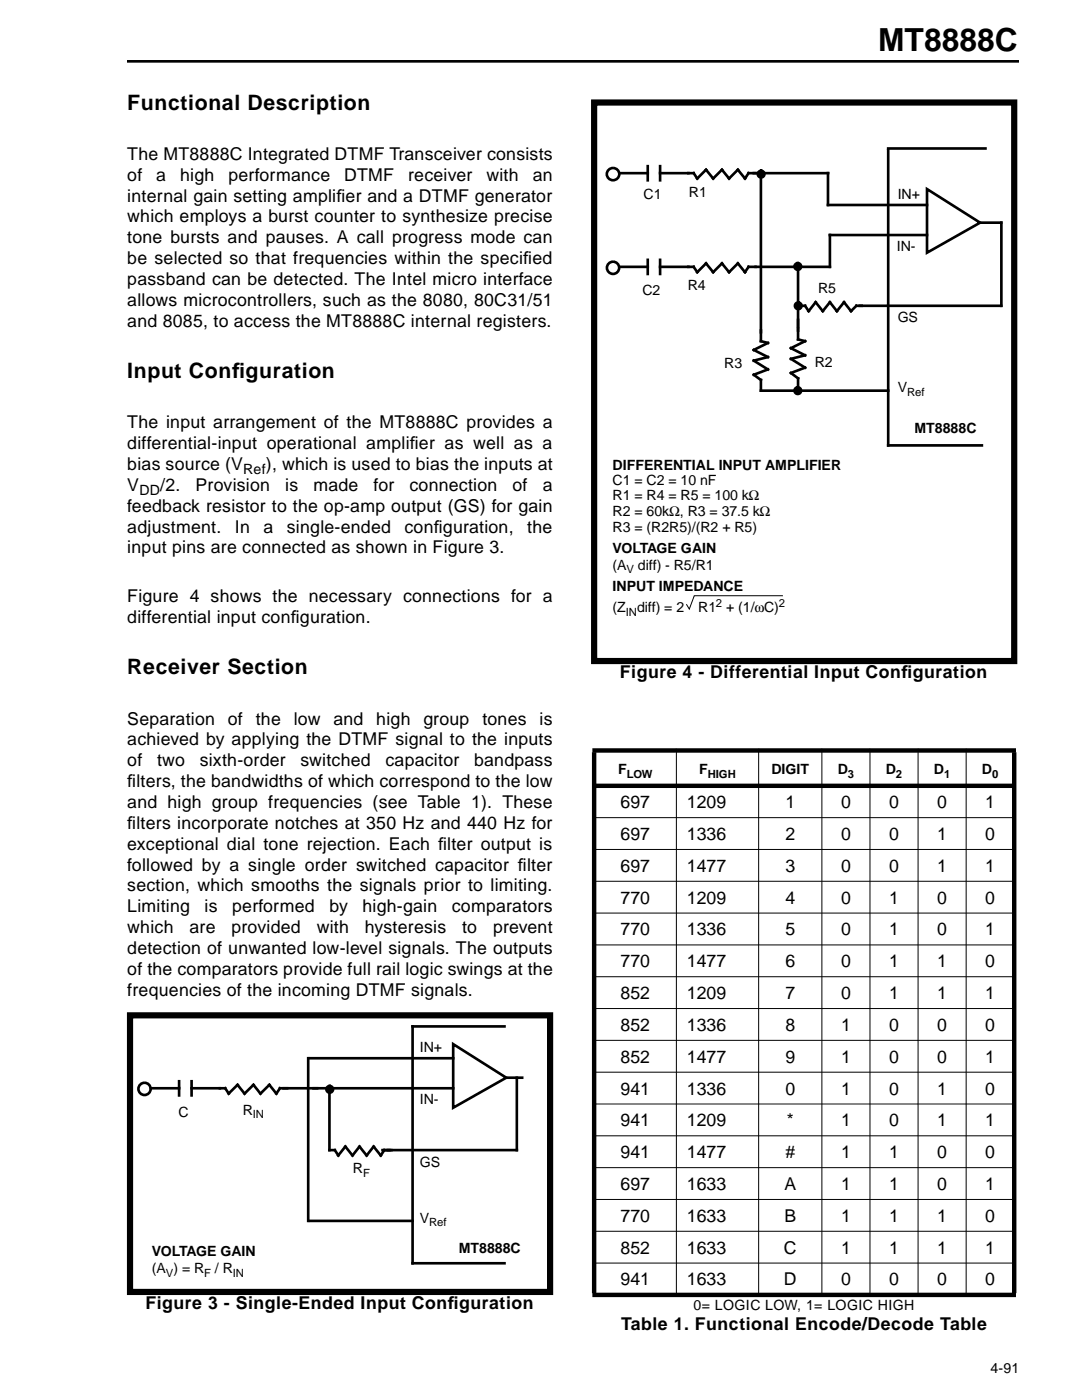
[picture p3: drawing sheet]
<svg xmlns="http://www.w3.org/2000/svg" width="216mm" height="279mm" viewBox="0 0 216 279" stroke-linecap="round" stroke-linejoin="round" font-family="sans-serif">
<path d="M25.4 12.2h177.9" fill="none" stroke="#000" stroke-width=".53"/>
<path d="M190.5 272h13v3.1h-13z" fill-rule="evenodd" fill="#fff"/>
<path d="M90.4 208.4l10.6 6.7-10.6 6z" fill="none" stroke="#000" stroke-width=".53"/>
<path d="M101 215.1h3.2z" fill="#fff"/>
<path d="M101 215.1h3.2z" fill="#aaa" stroke="#000" stroke-width=".53"/>
<path d="M82.3 204.8v47.3z" fill="#fff"/>
<path d="M82.3 204.8v47.3z" fill="#aaa" stroke="#000" stroke-width=".53"/>
<path d="M103.1 215.1v14.4z" fill="#fff"/>
<path d="M103.1 215.1v14.4z" fill="#aaa" stroke="#000" stroke-width=".53"/>
<path d="M76.3 229.5h1.8z" fill="#fff"/>
<path d="M76.3 229.5h1.8z" fill="#aaa" stroke="#000" stroke-width=".53"/>
<path d="M48.8 218.3l1.8-1.8z" fill="#fff"/>
<path d="M48.8 218.3l1.8-1.8z" fill="#aaa" stroke="#000" stroke-width=".53"/>
<path d="M50.6 216.5l1.4 1.8z" fill="#fff"/>
<path d="M50.6 216.5l1.4 1.8z" fill="#aaa" stroke="#000" stroke-width=".53"/>
<path d="M52 218.3l1.7-1.8z" fill="#fff"/>
<path d="M52 218.3l1.7-1.8z" fill="#aaa" stroke="#000" stroke-width=".53"/>
<path d="M53.7 216.5l1.4 1.8z" fill="#fff"/>
<path d="M53.7 216.5l1.4 1.8z" fill="#aaa" stroke="#000" stroke-width=".53"/>
<path d="M45.6 218.3l1.8-1.8z" fill="#fff"/>
<path d="M45.6 218.3l1.8-1.8z" fill="#aaa" stroke="#000" stroke-width=".53"/>
<path d="M47.4 216.5l1.4 1.8z" fill="#fff"/>
<path d="M47.4 216.5l1.4 1.8z" fill="#aaa" stroke="#000" stroke-width=".53"/>
<path d="M44.9 217.2l.7 1.1z" fill="#fff"/>
<path d="M44.9 217.2l.7 1.1z" fill="#aaa" stroke="#000" stroke-width=".53"/>
<path d="M55.9 217.2l-.8 1.1z" fill="#fff"/>
<path d="M55.9 217.2l-.8 1.1z" fill="#aaa" stroke="#000" stroke-width=".53"/>
<path d="M55.9 217.2h1.4z" fill="#fff"/>
<path d="M55.9 217.2h1.4z" fill="#aaa" stroke="#000" stroke-width=".53"/>
<path d="M43.9 217.2h1z" fill="#fff"/>
<path d="M43.9 217.2h1z" fill="#aaa" stroke="#000" stroke-width=".53"/>
<path d="M30.1 217.2h5.6z" fill="#fff"/>
<path d="M30.1 217.2h5.6z" fill="#aaa" stroke="#000" stroke-width=".53"/>
<path d="M38.2 217.2h5.7z" fill="#fff"/>
<path d="M38.2 217.2h5.7z" fill="#aaa" stroke="#000" stroke-width=".53"/>
<path d="M35.7 215.8v2.8z" fill="#fff"/>
<path d="M35.7 215.8v2.8z" fill="#aaa" stroke="#000" stroke-width=".53"/>
<path d="M38.2 215.8v2.8z" fill="#fff"/>
<path d="M38.2 215.8v2.8z" fill="#aaa" stroke="#000" stroke-width=".53"/>
<circle cx="28.8" cy="217.3" r="1.22" fill="none" stroke="#000" stroke-width=".53"/>
<path d="M62.6 217.2h27.8z" fill="#fff"/>
<path d="M62.6 217.2h27.8z" fill="#aaa" stroke="#000" stroke-width=".53"/>
<g fill="#000" stroke="#000" stroke-width=".53">
<path d="M56.6 217.2h6.7zM61.9 211.2h28.5zM82.3 204.8h18.4zM65.7 217.2v12.3zM65.7 229.5h1.1zM66.8 229.5l.7 1.1zM68.9 228.8l-1.4 1.8zM68.9 228.8l1.4 1.8zM71.7 228.8l-1.4 1.8zM71.7 228.8l1.5 1.8zM74.6 228.8l-1.4 1.8zM74.6 228.8l1.4 1.8z"/>
<path d="M76.7 229.5l-.7 1.1zM76.7 229.5h1zM77.4 229.5h25.7zM61.5 211.2v32.5zM61.9 243.7h20.4zM82.3 252.1h18.4z"/>
</g>
<path d="M65.3 216.9l.5-.2v.7v-.7a.71 .71 0 0 1 .7 .8 .71 .71 0 0 1-1.1 .5 .71 .71 0 0 1-.1-1.1z" fill="#000"/>
<g fill="none" stroke="#000" stroke-width=".53">
<path d="M185 37.7l10.6 6.7-10.6 6z"/>
<circle cx="65.8" cy="217.4" r=".66"/>
</g>
<path d="M25.9 202.6h83.9v55.2h-83.9z" fill="none" stroke="#000" stroke-width="1.2" stroke-linecap="butt"/>
<path d="M118.2 149.8h84.5zM118.2 156.8h84.5zM118.6 150.1v108zM202.4 150.1v108zM118.2 258.4h84.5z" fill="#000" stroke="#000" stroke-width=".88" stroke-linecap="butt"/>
<g fill="#000" stroke="#000" stroke-width=".2">
<path d="M118.2 163.2h84.5zM118.2 169.5h84.5zM118.2 175.9h84.5zM118.2 182.2h84.5zM118.2 188.6h84.5zM118.2 194.9h84.5zM118.2 201.3h84.5zM118.2 207.6h84.5zM118.2 214h84.5zM118.2 220.3h84.5zM118.2 226.7h84.5zM118.2 233h84.5z"/>
<path d="M118.2 239.4h84.5zM135 149.4v109.4zM151.4 149.4v109.4zM164 149.4v109.4zM173.6 149.4v109.4zM183.2 149.4v109.4zM192.8 149.4v109.4zM118.2 245.7h84.5zM118.2 252.1h84.5z"/>
</g>
<path d="M195.6 44.4h4.2z" fill="#fff"/>
<path d="M195.6 44.4h4.2z" fill="#aaa" stroke="#000" stroke-width=".53"/>
<path d="M171.6 61h28.2z" fill="#fff"/>
<path d="M171.6 61h28.2z" fill="#aaa" stroke="#000" stroke-width=".53"/>
<path d="M165.6 46.9h19.4z" fill="#fff"/>
<path d="M165.6 46.9h19.4z" fill="#aaa" stroke="#000" stroke-width=".53"/>
<path d="M177.2 29.6h19.4z" fill="#fff"/>
<path d="M177.2 29.6h19.4z" fill="#aaa" stroke="#000" stroke-width=".53"/>
<path d="M151.8 66v2.1z" fill="#fff"/>
<path d="M151.8 66v2.1z" fill="#aaa" stroke="#000" stroke-width=".53"/>
<path d="M151.8 68.1l1.4 .3z" fill="#fff"/>
<path d="M151.8 68.1l1.4 .3z" fill="#aaa" stroke="#000" stroke-width=".53"/>
<path d="M150.4 69.8l2.8-1.4z" fill="#fff"/>
<path d="M150.4 69.8l2.8-1.4z" fill="#aaa" stroke="#000" stroke-width=".53"/>
<path d="M150.4 69.8l2.8 1.5z" fill="#fff"/>
<path d="M150.4 69.8l2.8 1.5z" fill="#aaa" stroke="#000" stroke-width=".53"/>
<path d="M150.4 72l2.8-.7z" fill="#fff"/>
<path d="M150.4 72l2.8-.7z" fill="#aaa" stroke="#000" stroke-width=".53"/>
<path d="M150.4 72l2.8 1.7z" fill="#fff"/>
<path d="M150.4 72l2.8 1.7z" fill="#aaa" stroke="#000" stroke-width=".53"/>
<path d="M150.4 74.8l2.8-1.1z" fill="#fff"/>
<path d="M150.4 74.8l2.8-1.1z" fill="#aaa" stroke="#000" stroke-width=".53"/>
<path d="M150.4 74.8l1.4 1z" fill="#fff"/>
<path d="M150.4 74.8l1.4 1z" fill="#aaa" stroke="#000" stroke-width=".53"/>
<path d="M151.8 75.8v2.2z" fill="#fff"/>
<path d="M151.8 75.8v2.2z" fill="#aaa" stroke="#000" stroke-width=".53"/>
<path d="M199.8 44.4v16.6z" fill="#fff"/>
<path d="M199.8 44.4v16.6z" fill="#aaa" stroke="#000" stroke-width=".53"/>
<path d="M165.2 34.6v6.3z" fill="#fff"/>
<path d="M165.2 34.6v6.3z" fill="#aaa" stroke="#000" stroke-width=".53"/>
<path d="M165.6 46.9v6.4z" fill="#fff"/>
<path d="M165.6 46.9v6.4z" fill="#aaa" stroke="#000" stroke-width=".53"/>
<path d="M150.8 53.3h14.8z" fill="#fff"/>
<path d="M150.8 53.3h14.8z" fill="#aaa" stroke="#000" stroke-width=".53"/>
<path d="M142.3 54.3l1.8-1.7z" fill="#fff"/>
<path d="M142.3 54.3l1.8-1.7z" fill="#aaa" stroke="#000" stroke-width=".53"/>
<path d="M144.1 52.6l1.4 1.7z" fill="#fff"/>
<path d="M144.1 52.6l1.4 1.7z" fill="#aaa" stroke="#000" stroke-width=".53"/>
<path d="M145.5 54.3l1.7-1.7z" fill="#fff"/>
<path d="M145.5 54.3l1.7-1.7z" fill="#aaa" stroke="#000" stroke-width=".53"/>
<path d="M147.2 52.6l1.5 1.7z" fill="#fff"/>
<path d="M147.2 52.6l1.5 1.7z" fill="#aaa" stroke="#000" stroke-width=".53"/>
<path d="M139.1 54.3l1.8-1.7z" fill="#fff"/>
<path d="M139.1 54.3l1.8-1.7z" fill="#aaa" stroke="#000" stroke-width=".53"/>
<path d="M140.9 52.6l1.4 1.7z" fill="#fff"/>
<path d="M140.9 52.6l1.4 1.7z" fill="#aaa" stroke="#000" stroke-width=".53"/>
<path d="M138.4 53.3l.7 1z" fill="#fff"/>
<path d="M138.4 53.3l.7 1z" fill="#aaa" stroke="#000" stroke-width=".53"/>
<path d="M149.4 53.3l-.7 1z" fill="#fff"/>
<path d="M149.4 53.3l-.7 1z" fill="#aaa" stroke="#000" stroke-width=".53"/>
<path d="M149.4 53.3h1.4z" fill="#fff"/>
<path d="M149.4 53.3h1.4z" fill="#aaa" stroke="#000" stroke-width=".53"/>
<path d="M137.4 53.3h1z" fill="#fff"/>
<path d="M137.4 53.3h1z" fill="#aaa" stroke="#000" stroke-width=".53"/>
<path d="M123.6 53.3h5.6z" fill="#fff"/>
<path d="M123.6 53.3h5.6z" fill="#aaa" stroke="#000" stroke-width=".53"/>
<path d="M131.7 53.3h5.7z" fill="#fff"/>
<path d="M131.7 53.3h5.7z" fill="#aaa" stroke="#000" stroke-width=".53"/>
<path d="M129.2 51.9v2.8z" fill="#fff"/>
<path d="M129.2 51.9v2.8z" fill="#aaa" stroke="#000" stroke-width=".53"/>
<path d="M131.7 51.9v2.8z" fill="#fff"/>
<path d="M131.7 51.9v2.8z" fill="#aaa" stroke="#000" stroke-width=".53"/>
<circle cx="122.3" cy="53.4" r="1.22" fill="none" stroke="#000" stroke-width=".53"/>
<path d="M142.3 35.6l1.8-1.7z" fill="#fff"/>
<path d="M142.3 35.6l1.8-1.7z" fill="#aaa" stroke="#000" stroke-width=".53"/>
<path d="M144.1 33.9l1.4 1.7z" fill="#fff"/>
<path d="M144.1 33.9l1.4 1.7z" fill="#aaa" stroke="#000" stroke-width=".53"/>
<path d="M145.5 35.6l1.7-1.7z" fill="#fff"/>
<path d="M145.5 35.6l1.7-1.7z" fill="#aaa" stroke="#000" stroke-width=".53"/>
<path d="M147.2 33.9l1.5 1.7z" fill="#fff"/>
<path d="M147.2 33.9l1.5 1.7z" fill="#aaa" stroke="#000" stroke-width=".53"/>
<path d="M139.1 35.6l1.8-1.7z" fill="#fff"/>
<path d="M139.1 35.6l1.8-1.7z" fill="#aaa" stroke="#000" stroke-width=".53"/>
<path d="M140.9 33.9l1.4 1.7z" fill="#fff"/>
<path d="M140.9 33.9l1.4 1.7z" fill="#aaa" stroke="#000" stroke-width=".53"/>
<path d="M138.4 34.6l.7 1z" fill="#fff"/>
<path d="M138.4 34.6l.7 1z" fill="#aaa" stroke="#000" stroke-width=".53"/>
<path d="M149.4 34.6l-.7 1z" fill="#fff"/>
<path d="M149.4 34.6l-.7 1z" fill="#aaa" stroke="#000" stroke-width=".53"/>
<path d="M149.4 34.6h1.4z" fill="#fff"/>
<path d="M149.4 34.6h1.4z" fill="#aaa" stroke="#000" stroke-width=".53"/>
<path d="M137.4 34.6h1z" fill="#fff"/>
<path d="M137.4 34.6h1z" fill="#aaa" stroke="#000" stroke-width=".53"/>
<path d="M123.6 34.6h5.6z" fill="#fff"/>
<path d="M123.6 34.6h5.6z" fill="#aaa" stroke="#000" stroke-width=".53"/>
<path d="M131.7 34.6h5.7z" fill="#fff"/>
<path d="M131.7 34.6h5.7z" fill="#aaa" stroke="#000" stroke-width=".53"/>
<path d="M129.2 33.2v2.8z" fill="#fff"/>
<path d="M129.2 33.2v2.8z" fill="#aaa" stroke="#000" stroke-width=".53"/>
<path d="M131.7 33.2v2.8z" fill="#fff"/>
<path d="M131.7 33.2v2.8z" fill="#aaa" stroke="#000" stroke-width=".53"/>
<circle cx="122.3" cy="34.8" r="1.23" fill="none" stroke="#000" stroke-width=".53"/>
<path d="M150.4 34.6h14.8z" fill="#fff"/>
<path d="M150.4 34.6h14.8z" fill="#aaa" stroke="#000" stroke-width=".53"/>
<path d="M151.8 34.9v31.4z" fill="#fff"/>
<path d="M151.8 34.9v31.4z" fill="#aaa" stroke="#000" stroke-width=".53"/>
<path d="M159.2 53.3v11.9z" fill="#fff"/>
<path d="M159.2 53.3v11.9z" fill="#aaa" stroke="#000" stroke-width=".53"/>
<path d="M165.6 60.3l-1.4 1.8z" fill="#fff"/>
<path d="M165.6 60.3l-1.4 1.8z" fill="#aaa" stroke="#000" stroke-width=".53"/>
<path d="M165.6 60.3l1.4 1.8z" fill="#fff"/>
<path d="M165.6 60.3l1.4 1.8z" fill="#aaa" stroke="#000" stroke-width=".53"/>
<path d="M168.4 60.3l-1.4 1.8z" fill="#fff"/>
<path d="M168.4 60.3l-1.4 1.8z" fill="#aaa" stroke="#000" stroke-width=".53"/>
<path d="M168.4 60.3l1.4 1.8z" fill="#fff"/>
<path d="M168.4 60.3l1.4 1.8z" fill="#aaa" stroke="#000" stroke-width=".53"/>
<path d="M162.8 60.3l-1.4 1.8z" fill="#fff"/>
<path d="M162.8 60.3l-1.4 1.8z" fill="#aaa" stroke="#000" stroke-width=".53"/>
<path d="M162.8 60.3l1.4 1.8z" fill="#fff"/>
<path d="M162.8 60.3l1.4 1.8z" fill="#aaa" stroke="#000" stroke-width=".53"/>
<path d="M160.6 61l.8 1.1z" fill="#fff"/>
<path d="M160.6 61l.8 1.1z" fill="#aaa" stroke="#000" stroke-width=".53"/>
<path d="M170.9 61l-1.1 1.1z" fill="#fff"/>
<path d="M170.9 61l-1.1 1.1z" fill="#aaa" stroke="#000" stroke-width=".53"/>
<path d="M170.9 61h1z" fill="#fff"/>
<path d="M170.9 61h1z" fill="#aaa" stroke="#000" stroke-width=".53"/>
<path d="M159.6 61h1z" fill="#fff"/>
<path d="M159.6 61h1z" fill="#aaa" stroke="#000" stroke-width=".53"/>
<path d="M177.2 88.9h18.7z" fill="#fff"/>
<path d="M177.2 88.9h18.7z" fill="#aaa" stroke="#000" stroke-width=".53"/>
<path d="M151.8 78h25.4z" fill="#fff"/>
<path d="M151.8 78h25.4z" fill="#aaa" stroke="#000" stroke-width=".53"/>
<path d="M159.2 65.6v2.1z" fill="#fff"/>
<path d="M159.2 65.6v2.1z" fill="#aaa" stroke="#000" stroke-width=".53"/>
<path d="M159.2 67.7l1.4 .4z" fill="#fff"/>
<path d="M159.2 67.7l1.4 .4z" fill="#aaa" stroke="#000" stroke-width=".53"/>
<path d="M157.8 69.5l2.8-1.4z" fill="#fff"/>
<path d="M157.8 69.5l2.8-1.4z" fill="#aaa" stroke="#000" stroke-width=".53"/>
<path d="M157.8 69.5l2.8 1.4z" fill="#fff"/>
<path d="M157.8 69.5l2.8 1.4z" fill="#aaa" stroke="#000" stroke-width=".53"/>
<path d="M157.8 71.6l2.8-.7z" fill="#fff"/>
<path d="M157.8 71.6l2.8-.7z" fill="#aaa" stroke="#000" stroke-width=".53"/>
<path d="M157.8 71.6l2.8 1.8z" fill="#fff"/>
<path d="M157.8 71.6l2.8 1.8z" fill="#aaa" stroke="#000" stroke-width=".53"/>
<path d="M157.8 74.4l2.8-1z" fill="#fff"/>
<path d="M157.8 74.4l2.8-1z" fill="#aaa" stroke="#000" stroke-width=".53"/>
<path d="M157.8 74.4l1.4 1.1z" fill="#fff"/>
<path d="M157.8 74.4l1.4 1.1z" fill="#aaa" stroke="#000" stroke-width=".53"/>
<path d="M159.2 75.5v2.1z" fill="#fff"/>
<path d="M159.2 75.5v2.1z" fill="#aaa" stroke="#000" stroke-width=".53"/>
<path d="M159.2 63.8v2.2z" fill="#fff"/>
<path d="M159.2 63.8v2.2z" fill="#aaa" stroke="#000" stroke-width=".53"/>
<path d="M165.2 40.9h19.8zM177.2 30v58.9z" fill="#000" stroke="#000" stroke-width=".53"/>
<path d="M156.1 118.9h-17.6l-1 2.7-.5-.9" fill="none" stroke="#000" stroke-width=".2"/>
<path d="M151.3 34.3l.5-.2v.7v-.7a.71 .71 0 0 1 .7 .9 .71 .71 0 0 1-1 .4 .71 .71 0 0 1-.2-1.1zM158.7 52.7l.5-.2v.7v-.7a.71 .71 0 0 1 .7 .9 .71 .71 0 0 1-1.1 .4 .71 .71 0 0 1-.1-1.1zM158.7 77.5l.5-.2v.7v-.7a.71 .71 0 0 1 .7 .9 .71 .71 0 0 1-1 .4 .71 .71 0 0 1-.2-1.1zM158.8 60.5l.5-.2v.7v-.7a.71 .71 0 0 1 .7 .9 .71 .71 0 0 1-1.1 .4 .71 .71 0 0 1-.1-1.1z" fill="#000"/>
<g fill="none" stroke="#000" stroke-width=".53">
<circle cx="151.9" cy="34.7" r=".66"/>
<circle cx="159.2" cy="53.2" r=".66"/>
<circle cx="159.2" cy="78" r=".66"/>
<circle cx="159.3" cy="61" r=".66"/>
</g>
<path d="M118.6 20.5h83.8v111.4h-83.8z" fill="none" stroke="#000" stroke-width="1.2" stroke-linecap="butt"/>
<text font-size="6.3" x="175.2" y="10.1">MT8888C</text>
<g font-size="4.2">
<text x="25.4" y="21.9">Functional Description</text>
<text x="25.4" y="75.4">Input Conf</text>
<text x="46.3" y="75.4">iguration</text>
<text x="25.4" y="134.5">Receiver Section</text>
</g>
<g font-size="3.5">
<text x="25.4" y="31.9">The MT8888C Integrated DTMF Transceiver consists</text>
<text x="25.4" y="36.1">of</text>
<text x="25.4" y="40.2">internal gain setting amplif</text>
<text x="31.2" y="36.1">a</text>
<text x="36" y="36.1">high</text>
<text x="45.6" y="36.1">performance</text>
<text x="67.1" y="40.2">ier and a DTMF generator</text>
<text x="68.7" y="36.1">DTMF</text>
<text x="81.4" y="36.1">receiver</text>
<text x="97.1" y="36.1">with</text>
<text x="106.3" y="36.1">an</text>
<text x="25.4" y="44.4">which employs a burst counter to synthesize precise</text>
<text x="25.4" y="48.6">tone bursts and pauses. A call progress mode can</text>
<text x="25.4" y="52.7">be selected so that frequencies within the specif</text>
<text x="104.4" y="52.7">ied</text>
<text x="25.4" y="56.9">passband can be detected. The Intel micro interface</text>
<text x="25.4" y="61.1">allows microcontrollers, such as the 8080, 80C31/51</text>
<text x="25.4" y="65.2">and 8085, to access the MT8888C internal registers.</text>
<text x="25.4" y="85.5">The input arrangement of the MT8888C provides a</text>
<text x="25.4" y="89.6">differential-input operational amplif</text>
<text x="81.8" y="89.6">ier as well as a</text>
<text x="25.4" y="93.8">bias source (V</text>
<text x="53" y="93.8">), which is used to bias the inputs at</text>
<text x="25.4" y="98">V</text>
<text x="32" y="98">/2.</text>
<text x="39" y="98">Provision</text>
<text x="56.9" y="98">is</text>
<text x="62.6" y="98">made</text>
<text x="74.6" y="98">for</text>
<text x="81.7" y="98">connection</text>
<text x="102.3" y="98">of</text>
<text x="108.3" y="98">a</text>
<text x="25.4" y="102.1">feedback resistor to the op-amp output (GS) for gain</text>
<text x="25.4" y="106.3">adjustment.</text>
<text x="46.9" y="106.3">In</text>
<text x="52.6" y="106.3">a</text>
<text x="57.2" y="106.3">single-ended</text>
<text x="80.7" y="106.3">conf</text>
<text x="86.6" y="106.3">iguration,</text>
<text x="105.2" y="106.3">the</text>
<text x="25.4" y="110.4">input pins are connected as shown in Figure 3.</text>
<text x="25.4" y="120.2">Figure 4 shows the necessary connections for a</text>
<text x="25.4" y="124.3">differential input conf</text>
<text x="58" y="124.3">iguration.</text>
<text x="123.7" y="135.3">Figure 4 - Differential Input Conf</text>
<text x="179.9" y="135.3">iguration</text>
<text x="25.4" y="144.6">Separation</text>
<text x="25.4" y="148.8">achieved by applying the DTMF signal to the inputs</text>
<text x="45.5" y="144.6">of</text>
<text x="51" y="144.6">the</text>
<text x="58.6" y="144.6">low</text>
<text x="66.5" y="144.6">and</text>
<text x="75.1" y="144.6">high</text>
<text x="84.5" y="144.6">group</text>
<text x="96.2" y="144.6">tones</text>
<text x="107.7" y="144.6">is</text>
<text x="25.4" y="152.9">of</text>
<text x="31.3" y="152.9">two</text>
<text x="39.8" y="152.9">sixth-order</text>
<text x="60" y="152.9">switched</text>
<text x="76.9" y="152.9">capacitor</text>
<text x="94.6" y="152.9">bandpass</text>
<text x="25.4" y="157.1">f</text>
<text x="25.4" y="157.1">ilters, the bandwidths of which correspond to the low</text>
<text x="25.4" y="161.2">and high group frequencies (see Table 1). These</text>
<text x="123.8" y="161.3">697</text>
<text x="137.1" y="161.3">1209</text>
<text x="156.7" y="161.3">1</text>
<text x="167.8" y="161.3">0</text>
<text x="177.4" y="161.3">0</text>
<text x="187" y="161.3">0</text>
<text x="196.6" y="161.3">1</text>
<text x="25.4" y="165.4">f</text>
<text x="25.4" y="165.4">ilters incorporate notches at 350 Hz and 440 Hz for</text>
<text x="123.8" y="167.6">697</text>
<text x="137.1" y="167.6">1336</text>
<text x="156.7" y="167.6">2</text>
<text x="167.8" y="167.6">0</text>
<text x="177.4" y="167.6">0</text>
<text x="187" y="167.6">1</text>
<text x="196.6" y="167.6">0</text>
<text x="25.4" y="169.6">exceptional dial tone rejection. Each f</text>
<text x="25.4" y="173.7">followed by a single order switched capacitor f</text>
<text x="87.4" y="169.6">ilter output is</text>
<text x="103.3" y="173.7">ilter</text>
<text x="123.8" y="174">697</text>
<text x="137.1" y="174">1477</text>
<text x="156.7" y="174">3</text>
<text x="167.8" y="174">0</text>
<text x="177.4" y="174">0</text>
<text x="187" y="174">1</text>
<text x="196.6" y="174">1</text>
<text x="25.4" y="177.9">section, which smooths the signals prior to limiting.</text>
<text x="25.4" y="182.1">Limiting</text>
<text x="40.8" y="182.1">is</text>
<text x="46.3" y="182.1">performed</text>
<text x="65.7" y="182.1">by</text>
<text x="72.3" y="182.1">high-gain</text>
<text x="90.2" y="182.1">comparators</text>
<text x="123.8" y="180.3">770</text>
<text x="137.1" y="180.3">1209</text>
<text x="156.7" y="180.3">4</text>
<text x="167.8" y="180.3">0</text>
<text x="177.4" y="180.3">1</text>
<text x="187" y="180.3">0</text>
<text x="196.6" y="180.3">0</text>
<text x="25.4" y="186.2">which</text>
<text x="25.4" y="190.4">detection of unwanted low-level signals. The outputs</text>
<text x="37.8" y="186.2">are</text>
<text x="46.2" y="186.2">provided</text>
<text x="63.2" y="186.2">with</text>
<text x="72.8" y="186.2">hysteresis</text>
<text x="92.2" y="186.2">to</text>
<text x="98.4" y="186.2">prevent</text>
<text x="123.8" y="186.7">770</text>
<text x="137.1" y="186.7">1336</text>
<text x="156.7" y="186.7">5</text>
<text x="167.8" y="186.7">0</text>
<text x="177.4" y="186.7">1</text>
<text x="187" y="186.7">0</text>
<text x="196.6" y="186.7">1</text>
<text x="25.4" y="194.5">of the comparators provide full rail logic swings at the</text>
<text x="123.8" y="193">770</text>
<text x="137.1" y="193">1477</text>
<text x="156.7" y="193">6</text>
<text x="167.8" y="193">0</text>
<text x="177.4" y="193">1</text>
<text x="187" y="193">1</text>
<text x="196.6" y="193">0</text>
<text x="25.4" y="198.7">frequencies of the incoming DTMF signals.</text>
<text x="123.8" y="199.4">852</text>
<text x="137.1" y="199.4">1209</text>
<text x="156.7" y="199.4">7</text>
<text x="167.8" y="199.4">0</text>
<text x="177.4" y="199.4">1</text>
<text x="187" y="199.4">1</text>
<text x="196.6" y="199.4">1</text>
<text x="123.8" y="205.7">852</text>
<text x="137.1" y="205.7">1336</text>
<text x="156.7" y="205.7">8</text>
<text x="167.8" y="205.7">1</text>
<text x="177.4" y="205.7">0</text>
<text x="187" y="205.7">0</text>
<text x="196.6" y="205.7">0</text>
<text x="123.8" y="212.1">852</text>
<text x="137.1" y="212.1">1477</text>
<text x="156.7" y="212.1">9</text>
<text x="167.8" y="212.1">1</text>
<text x="177.4" y="212.1">0</text>
<text x="187" y="212.1">0</text>
<text x="196.6" y="212.1">1</text>
<text x="123.8" y="218.4">941</text>
<text x="137.1" y="218.4">1336</text>
<text x="156.7" y="218.4">0</text>
<text x="167.8" y="218.4">1</text>
<text x="177.4" y="218.4">0</text>
<text x="187" y="218.4">1</text>
<text x="196.6" y="218.4">0</text>
<text x="123.8" y="224.8">941</text>
<text x="137.1" y="224.8">1209</text>
<text x="157" y="224.8">*</text>
<text x="167.8" y="224.8">1</text>
<text x="177.4" y="224.8">0</text>
<text x="187" y="224.8">1</text>
<text x="196.6" y="224.8">1</text>
<text x="123.8" y="231.1">941</text>
<text x="137.1" y="231.1">1477</text>
<text x="156.7" y="231.1">#</text>
<text x="167.8" y="231.1">1</text>
<text x="177.4" y="231.1">1</text>
<text x="187" y="231.1">0</text>
<text x="196.6" y="231.1">0</text>
<text x="123.8" y="237.5">697</text>
<text x="137.1" y="237.5">1633</text>
<text x="156.5" y="237.5">A</text>
<text x="167.8" y="237.5">1</text>
<text x="177.4" y="237.5">1</text>
<text x="187" y="237.5">0</text>
<text x="196.6" y="237.5">1</text>
<text x="123.8" y="243.8">770</text>
<text x="137.1" y="243.8">1633</text>
<text x="156.5" y="243.8">B</text>
<text x="167.8" y="243.8">1</text>
<text x="177.4" y="243.8">1</text>
<text x="187" y="243.8">1</text>
<text x="196.6" y="243.8">0</text>
<text x="123.8" y="250.2">852</text>
<text x="137.1" y="250.2">1633</text>
<text x="156.4" y="250.2">C</text>
<text x="167.8" y="250.2">1</text>
<text x="177.4" y="250.2">1</text>
<text x="187" y="250.2">1</text>
<text x="196.6" y="250.2">1</text>
<text x="123.8" y="256.5">941</text>
<text x="137.1" y="256.5">1633</text>
<text x="156.4" y="256.5">D</text>
<text x="167.8" y="256.5">0</text>
<text x="177.4" y="256.5">0</text>
<text x="187" y="256.5">0</text>
<text x="196.6" y="256.5">0</text>
<text x="29" y="261.2">Figure 3 - Single-Ended Input Conf</text>
<text x="89.4" y="261.2">iguration</text>
<text x="123.9" y="265.4">Table 1. Functional Encode/Decode Table</text>
</g>
<g font-size="2.8">
<text x="128.4" y="39.7">C1</text>
<text x="137.5" y="39.4">R1</text>
<text x="179.1" y="39.6">IN+</text>
<text x="178.9" y="50">IN-</text>
<text x="128.2" y="58.9">C2</text>
<text x="137.2" y="57.8">R4</text>
<text x="163.2" y="58.4">R5</text>
<text x="179.1" y="64.2">GS</text>
<text x="144.5" y="73.5">R3</text>
<text x="162.6" y="73.3">R2</text>
<text x="179.1" y="78.3">V</text>
<text x="182.5" y="86.5">MT8888C</text>
<text x="48.5" y="94.7">Ref</text>
<text x="122.2" y="93.8">DIFFERENTIAL INPUT AMPLIFIER</text>
<text x="27.8" y="98.8">DD</text>
<text x="122.2" y="96.7">C1 = C2 = 10 nF</text>
<text x="122.2" y="99.8">R1 = R4 = R5 = 100 kΩ</text>
<text x="122.2" y="103">R2 = 60kΩ, R3 = 37.5 kΩ</text>
<text x="122.2" y="106.1">R3 = (R2R5)/(R2 + R5)</text>
<text x="122.2" y="110.3">VOLTAGE GAIN</text>
<text x="122.2" y="113.7">(A</text>
<text x="127.3" y="113.7">diff) - R5/R1</text>
<text x="122.2" y="118">INPUT IMPEDANCE</text>
<text x="122.2" y="122.2">(Z</text>
<text x="127.1" y="122.2">diff) = 2</text>
<text x="139.3" y="122.2">R1 + (1/ωC)</text>
<text x="123.3" y="154.5">F</text>
<text x="139.5" y="154.5">F</text>
<text x="153.9" y="154.5">DIGIT</text>
<text x="167.1" y="154.5">D</text>
<text x="176.7" y="154.5">D</text>
<text x="186.3" y="154.5">D</text>
<text x="195.9" y="154.5">D</text>
<text x="83.8" y="210">IN+</text>
<text x="83.8" y="220.4">IN-</text>
<text x="35.6" y="223">C</text>
<text x="48.4" y="222.5">R</text>
<text x="83.8" y="232.9">GS</text>
<text x="70.4" y="234.1">R</text>
<text x="83.8" y="244">V</text>
<text x="30.3" y="250.6">VOLTAGE GAIN</text>
<text x="91.5" y="250.1">MT8888C</text>
<text x="30.3" y="254.1">(A ) = R</text>
<text x="42.9" y="254.1">/ R</text>
<text x="138.4" y="261.4">0= LOGIC LOW, 1= LOGIC HIGH</text>
<text x="197.6" y="273.9">4-91</text>
</g>
<g font-size="2.3">
<text x="181" y="79">Ref</text>
<text x="125" y="114.4">V</text>
<text x="124.9" y="122.9">IN</text>
<text x="142.9" y="121.1">2</text>
<text x="155.4" y="121.1">2</text>
<text x="125" y="155.2">LOW</text>
<text x="141.2" y="155.2">HIGH</text>
<text x="169.2" y="155.2">3</text>
<text x="178.8" y="155.2">2</text>
<text x="188.4" y="155.2">1</text>
<text x="198" y="155.2">0</text>
<text x="50.5" y="223.2">IN</text>
<text x="72.4" y="234.8">F</text>
<text x="85.6" y="244.7">Ref</text>
<text x="33.1" y="254.8">V</text>
<text x="40.7" y="254.8">F</text>
<text x="46.4" y="254.8">IN</text>
</g>
</svg>
